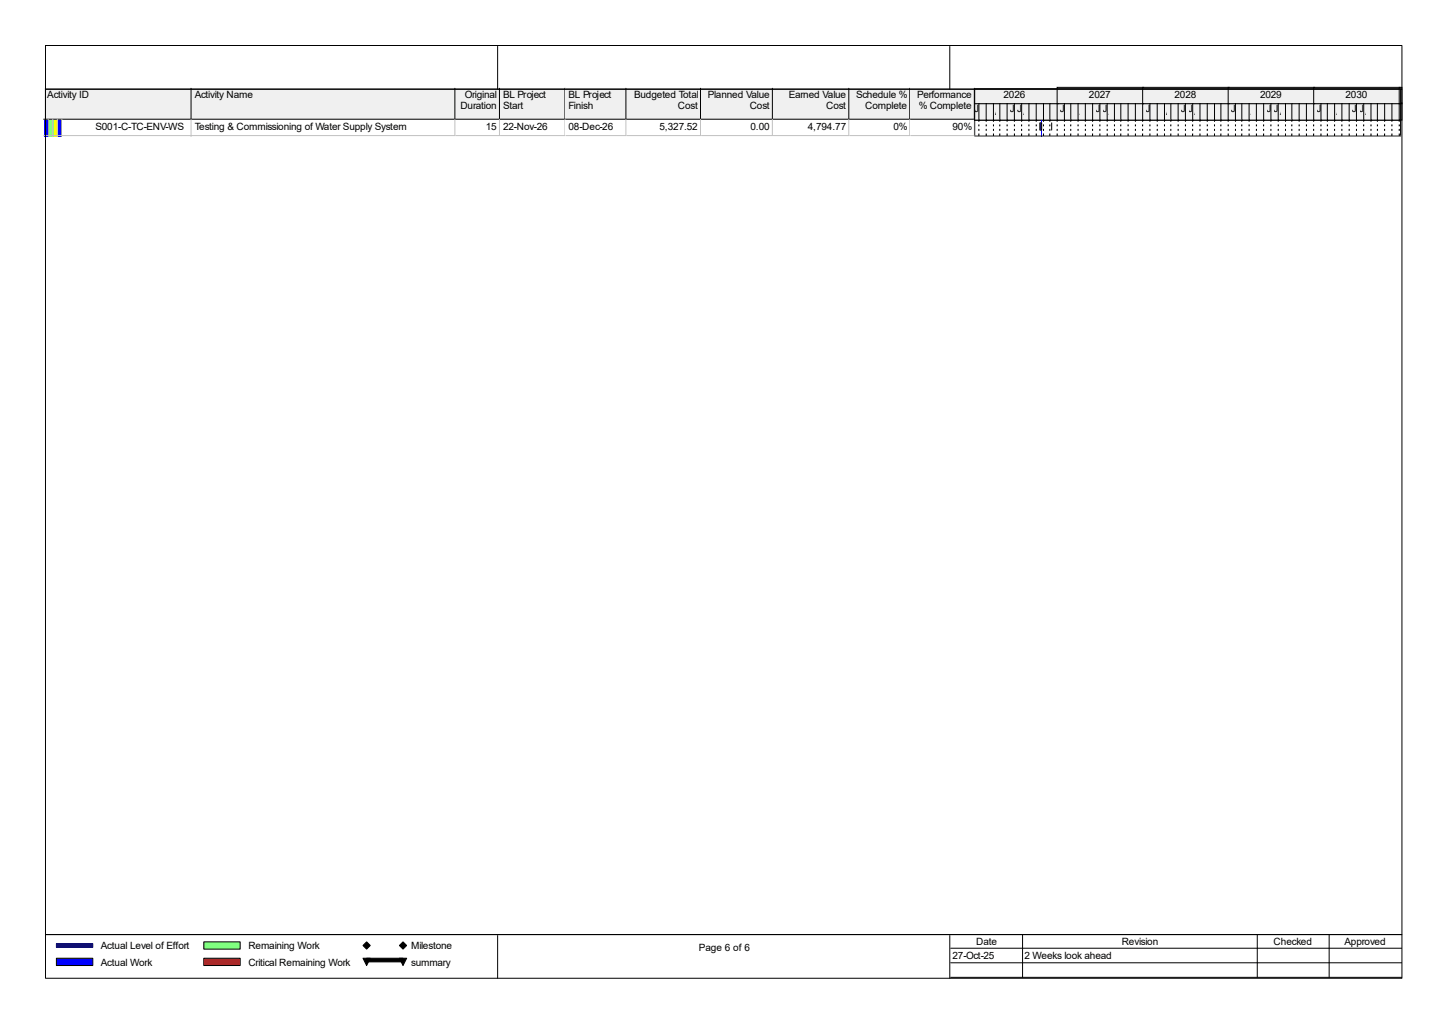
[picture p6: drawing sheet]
<svg xmlns="http://www.w3.org/2000/svg" width="420mm" height="297mm" viewBox="0 0 420 297" stroke-linecap="round" stroke-linejoin="round" font-family="sans-serif">
<path d="M12.9 25.6h42.7v9.2h-42.7z" fill="#f0f0f0"/>
<path d="M55.4 25.6v8.9h-42.7" fill="none" stroke="#000" stroke-width=".29"/>
<path d="M55.6 25.6h76.5v9.2h-76.5z" fill="#f0f0f0"/>
<path d="M131.8 25.6v8.9h-76.4" fill="none" stroke="#000" stroke-width=".29"/>
<path d="M132.1 25.6h12.9v9.2h-12.9z" fill="#f0f0f0"/>
<path d="M144.8 25.6v8.9h-13" fill="none" stroke="#000" stroke-width=".29"/>
<path d="M145 25.6h19v9.2h-19z" fill="#f0f0f0"/>
<path d="M163.8 25.6v8.9h-19" fill="none" stroke="#000" stroke-width=".29"/>
<path d="M164 25.6h17.7v9.2h-17.7z" fill="#f0f0f0"/>
<path d="M181.4 25.6v8.9h-17.6" fill="none" stroke="#000" stroke-width=".29"/>
<path d="M181.7 25.6h21.6v9.2h-21.6z" fill="#f0f0f0"/>
<path d="M203 25.6v8.9h-21.6" fill="none" stroke="#000" stroke-width=".29"/>
<path d="M203.3 25.6h20.9v9.2h-20.9z" fill="#f0f0f0"/>
<path d="M223.9 25.6v8.9h-20.9" fill="none" stroke="#000" stroke-width=".29"/>
<path d="M224.2 25.6h22.1v9.2h-22.1z" fill="#f0f0f0"/>
<path d="M246 25.6v8.9h-22.1" fill="none" stroke="#000" stroke-width=".29"/>
<path d="M246.3 25.6h17.6v9.2h-17.6z" fill="#f0f0f0"/>
<path d="M263.7 25.6v8.9h-17.7" fill="none" stroke="#000" stroke-width=".29"/>
<path d="M263.9 25.6h18.8v9.2h-18.8z" fill="#f0f0f0"/>
<path d="M282.4 25.6v8.9h-18.7" fill="none" stroke="#000" stroke-width=".29"/>
<path d="M12.9 34.8h1.3v4.7h-1.3z" fill="#00f"/>
<path d="M12.7 39.3h1.5M14 34.5v5.1" fill="none" stroke="#c0c0c0" stroke-width=".29"/>
<path d="M14.2 34.8h1.4v4.7h-1.4z" fill="#80ff80"/>
<path d="M14 39.3h1.6M15.3 34.5v5.1" fill="none" stroke="#c0c0c0" stroke-width=".29"/>
<path d="M15.6 34.8h1.3v4.7h-1.3z" fill="#ff0"/>
<path d="M15.3 39.3h1.6M16.6 34.5v5.1" fill="none" stroke="#c0c0c0" stroke-width=".29"/>
<path d="M16.9 34.8h1.3v4.7h-1.3z" fill="#00f"/>
<path d="M16.6 39.3h1.6M17.9 34.5v5.1" fill="none" stroke="#c0c0c0" stroke-width=".29"/>
<path d="M18.2 34.8h37.4v4.7h-37.4z" fill="#fff"/>
<path d="M17.9 39.3h37.7M55.4 34.5v5.1" fill="none" stroke="#c0c0c0" stroke-width=".29"/>
<g fill="#fff">
<path d="M55.6 34.8h76.5v4.7h-76.5z"/>
<path d="M56.2 35.1h75.1v4.2h-75.1z"/>
</g>
<path d="M131.8 34.5v4.8h-76.2" fill="none" stroke="#c0c0c0" stroke-width=".29"/>
<g fill="#fff">
<path d="M132.1 34.8h12.9v4.7h-12.9z"/>
<path d="M132.6 35.1h11.6v4.2h-11.6z"/>
</g>
<path d="M144.8 34.5v4.8h-12.7" fill="none" stroke="#c0c0c0" stroke-width=".29"/>
<g fill="#fff">
<path d="M145 34.8h19v4.7h-19z"/>
<path d="M145.5 35.1h17.7v4.2h-17.7z"/>
</g>
<path d="M163.8 34.5v4.8h-18.8" fill="none" stroke="#c0c0c0" stroke-width=".29"/>
<g fill="#fff">
<path d="M164 34.8h17.7v4.7h-17.7z"/>
<path d="M164.5 35.1h16.4v4.2h-16.4z"/>
</g>
<path d="M181.4 34.5v4.8h-17.4" fill="none" stroke="#c0c0c0" stroke-width=".29"/>
<g fill="#fff">
<path d="M181.7 34.8h21.6v4.7h-21.6z"/>
<path d="M182.2 35.1h20.3v4.2h-20.3z"/>
</g>
<path d="M203 34.5v4.8h-21.3" fill="none" stroke="#c0c0c0" stroke-width=".29"/>
<g fill="#fff">
<path d="M203.3 34.8h20.9v4.7h-20.9z"/>
<path d="M203.8 35.1h19.6v4.2h-19.6z"/>
</g>
<path d="M223.9 34.5v4.8h-20.6" fill="none" stroke="#c0c0c0" stroke-width=".29"/>
<g fill="#fff">
<path d="M224.2 34.8h22.1v4.7h-22.1z"/>
<path d="M224.7 35.1h20.8v4.2h-20.8z"/>
</g>
<path d="M246 34.5v4.8h-21.9" fill="none" stroke="#c0c0c0" stroke-width=".29"/>
<g fill="#fff">
<path d="M246.3 34.8h17.6v4.7h-17.6z"/>
<path d="M246.8 35.1h16.3v4.2h-16.3z"/>
</g>
<path d="M263.7 34.5v4.8h-17.4" fill="none" stroke="#c0c0c0" stroke-width=".29"/>
<g fill="#fff">
<path d="M263.9 34.8h18.8v4.7h-18.8z"/>
<path d="M264.5 35.1h17.4v4.2h-17.4z"/>
</g>
<path d="M282.4 34.5v4.8h-18.4" fill="none" stroke="#c0c0c0" stroke-width=".29"/>
<path d="M282.4 25.6h123.7v13.9h-123.7z" fill="#fff"/>
<path d="M282.4 25.5h123.4v9.3h-123.4z" fill-rule="evenodd" fill="#f0f0f0" stroke="#000" stroke-width=".29"/>
<g fill="none" stroke="#000" stroke-width=".29">
<path d="M283.7 34.8v.5M283.7 36.1v.6M283.7 37.4v.6M283.7 38.8v.5M285.8 34.8v.5M285.8 36.1v.6M285.8 37.4v.6M285.8 38.8v.5M287.9 34.8v.5M287.9 36.1v.6M287.9 37.4v.6M287.9 38.8v.5"/>
<path d="M289.8 34.8v.5M289.8 36.1v.6M289.8 37.4v.6M289.8 38.8v.5M291.9 34.8v.5M291.9 36.1v.6M291.9 37.4v.6M291.9 38.8v.5M294 34.8v.5M294 36.1v.6M294 37.4v.6M294 38.8v.5"/>
<path d="M296.1 34.8v.5M296.1 36.1v.6M296.1 37.4v.6M296.1 38.8v.5M298.2 34.8v.5M298.2 36.1v.6M298.2 37.4v.6M298.2 38.8v.5M300.3 34.8v.5M300.3 36.1v.6M300.3 37.4v.6M300.3 38.8v.5"/>
<path d="M302.5 34.8v.5M302.5 36.1v.6M302.5 37.4v.6M302.5 38.8v.5M304.3 34.8v.5M304.3 36.1v.6M304.3 37.4v.6M304.3 38.8v.5M306.4 34.8v.5M306.4 36.1v.6M306.4 37.4v.6M306.4 38.8v.5"/>
<path d="M308.5 34.8v.5M308.5 36.1v.6M308.5 37.4v.6M308.5 38.8v.5M310.4 34.8v.5M310.4 36.1v.6M310.4 37.4v.6M310.4 38.8v.5M312.5 34.8v.5M312.5 36.1v.6M312.5 37.4v.6M312.5 38.8v.5"/>
<path d="M314.6 34.8v.5M314.6 36.1v.6M314.6 37.4v.6M314.6 38.8v.5M316.7 34.8v.5M316.7 36.1v.6M316.7 37.4v.6M316.7 38.8v.5M318.8 34.8v.5M318.8 36.1v.6M318.8 37.4v.6M318.8 38.8v.5"/>
<path d="M320.9 34.8v.5M320.9 36.1v.6M320.9 37.4v.6M320.9 38.8v.5M323 34.8v.5M323 36.1v.6M323 37.4v.6M323 38.8v.5M324.9 34.8v.5M324.9 36.1v.6M324.9 37.4v.6M324.9 38.8v.5"/>
<path d="M327 34.8v.5M327 36.1v.6M327 37.4v.6M327 38.8v.5M329.1 34.8v.5M329.1 36.1v.6M329.1 37.4v.6M329.1 38.8v.5M331.2 34.8v.5M331.2 36.1v.6M331.2 37.4v.6M331.2 38.8v.5"/>
<path d="M333.3 34.8v.5M333.3 36.1v.6M333.3 37.4v.6M333.3 38.8v.5M335.4 34.8v.5M335.4 36.1v.6M335.4 37.4v.6M335.4 38.8v.5M337.5 34.8v.5M337.5 36.1v.6M337.5 37.4v.6M337.5 38.8v.5"/>
<path d="M339.4 34.8v.5M339.4 36.1v.6M339.4 37.4v.6M339.4 38.8v.5M341.5 34.8v.5M341.5 36.1v.6M341.5 37.4v.6M341.5 38.8v.5M343.6 34.8v.5M343.6 36.1v.6M343.6 37.4v.6M343.6 38.8v.5"/>
<path d="M345.7 34.8v.5M345.7 36.1v.6M345.7 37.4v.6M345.7 38.8v.5M347.8 34.8v.5M347.8 36.1v.6M347.8 37.4v.6M347.8 38.8v.5M349.9 34.8v.5M349.9 36.1v.6M349.9 37.4v.6M349.9 38.8v.5"/>
<path d="M352 34.8v.5M352 36.1v.6M352 37.4v.6M352 38.8v.5M353.9 34.8v.5M353.9 36.1v.6M353.9 37.4v.6M353.9 38.8v.5M356 34.8v.5M356 36.1v.6M356 37.4v.6M356 38.8v.5"/>
<path d="M358.1 34.8v.5M358.1 36.1v.6M358.1 37.4v.6M358.1 38.8v.5M359.9 34.8v.5M359.9 36.1v.6M359.9 37.4v.6M359.9 38.8v.5M362 34.8v.5M362 36.1v.6M362 37.4v.6M362 38.8v.5"/>
<path d="M364.2 34.8v.5M364.2 36.1v.6M364.2 37.4v.6M364.2 38.8v.5M366.3 34.8v.5M366.3 36.1v.6M366.3 37.4v.6M366.3 38.8v.5M368.4 34.8v.5M368.4 36.1v.6M368.4 37.4v.6M368.4 38.8v.5"/>
<path d="M370.5 34.8v.5M370.5 36.1v.6M370.5 37.4v.6M370.5 38.8v.5M372.6 34.8v.5M372.6 36.1v.6M372.6 37.4v.6M372.6 38.8v.5M374.4 34.8v.5M374.4 36.1v.6M374.4 37.4v.6M374.4 38.8v.5"/>
<path d="M376.5 34.8v.5M376.5 36.1v.6M376.5 37.4v.6M376.5 38.8v.5M378.7 34.8v.5M378.7 36.1v.6M378.7 37.4v.6M378.7 38.8v.5M380.8 34.8v.5M380.8 36.1v.6M380.8 37.4v.6M380.8 38.8v.5"/>
<path d="M382.9 34.8v.5M382.9 36.1v.6M382.9 37.4v.6M382.9 38.8v.5M384.7 34.8v.5M384.7 36.1v.6M384.7 37.4v.6M384.7 38.8v.5M386.8 34.8v.5M386.8 36.1v.6M386.8 37.4v.6M386.8 38.8v.5"/>
<path d="M388.9 34.8v.5M388.9 36.1v.6M388.9 37.4v.6M388.9 38.8v.5M391.1 34.8v.5M391.1 36.1v.6M391.1 37.4v.6M391.1 38.8v.5M393.2 34.8v.5M393.2 36.1v.6M393.2 37.4v.6M393.2 38.8v.5"/>
<path d="M395.3 34.8v.5M395.3 36.1v.6M395.3 37.4v.6M395.3 38.8v.5M397.4 34.8v.5M397.4 36.1v.6M397.4 37.4v.6M397.4 38.8v.5M399.2 34.8v.5M399.2 36.1v.6M399.2 37.4v.6M399.2 38.8v.5"/>
<path d="M401.3 34.8v.5M401.3 36.1v.6M401.3 37.4v.6M401.3 38.8v.5M403.4 34.8v.5M403.4 36.1v.6M403.4 37.4v.6M403.4 38.8v.5M405.6 34.8v.5M405.6 36.1v.6M405.6 37.4v.6M405.6 38.8v.5"/>
</g>
<g fill="#f0f0f0">
<path d="M282.4 25.6h123.7v8.9h-123.7z"/>
<path d="M282.4 29.8h1.3v4.7h-1.3z"/>
</g>
<path d="M282.4 29.8h1.6v5h-1.6z" fill="none" stroke="#000" stroke-width=".29"/>
<path d="M283.7 29.8h2.1v4.7h-2.1z" fill="#f0f0f0"/>
<path d="M283.7 29.8h2.4v5h-2.4z" fill="none" stroke="#000" stroke-width=".29"/>
<path d="M285.8 29.8h2.2v4.7h-2.2z" fill="#f0f0f0"/>
<path d="M285.8 29.8h2.4v5h-2.4z" fill="none" stroke="#000" stroke-width=".29"/>
<path d="M288 29.8h1.8v4.7h-1.8z" fill="#f0f0f0"/>
<path d="M287.9 29.8h2.2v5h-2.2z" fill="none" stroke="#000" stroke-width=".29"/>
<path d="M289.8 29.8h2.1v4.7h-2.1z" fill="#f0f0f0"/>
<path d="M289.8 29.8h2.4v5h-2.4z" fill="none" stroke="#000" stroke-width=".29"/>
<path d="M291.9 29.8h2.1v4.7h-2.1z" fill="#f0f0f0"/>
<path d="M291.9 29.8h2.4v5h-2.4z" fill="none" stroke="#000" stroke-width=".29"/>
<path d="M294 29.8h2.1v4.7h-2.1z" fill="#f0f0f0"/>
<path d="M294 29.8h2.4v5h-2.4z" fill="none" stroke="#000" stroke-width=".29"/>
<path d="M296.1 29.8h2.1v4.7h-2.1z" fill="#f0f0f0"/>
<path d="M296.1 29.8h2.4v5h-2.4z" fill="none" stroke="#000" stroke-width=".29"/>
<path d="M298.2 29.8h2.2v4.7h-2.2z" fill="#f0f0f0"/>
<path d="M298.2 29.8h2.4v5h-2.4z" fill="none" stroke="#000" stroke-width=".29"/>
<path d="M300.4 29.8h2.1v4.7h-2.1z" fill="#f0f0f0"/>
<path d="M300.3 29.8h2.4v5h-2.4z" fill="none" stroke="#000" stroke-width=".29"/>
<path d="M302.5 29.8h1.8v4.7h-1.8z" fill="#f0f0f0"/>
<path d="M302.5 29.8h2.1v5h-2.1z" fill="none" stroke="#000" stroke-width=".29"/>
<path d="M304.3 29.8h2.1v4.7h-2.1z" fill="#f0f0f0"/>
<path d="M304.3 29.8h2.4v5h-2.4z" fill="none" stroke="#000" stroke-width=".29"/>
<path d="M306.4 29.8h2.1v4.7h-2.1z" fill="#f0f0f0"/>
<path d="M306.4 29.8h2.4v5h-2.4z" fill="none" stroke="#000" stroke-width=".29"/>
<path d="M308.5 29.8h1.8v4.7h-1.8z" fill="#f0f0f0"/>
<path d="M308.5 29.8h2.1v5h-2.1z" fill="none" stroke="#000" stroke-width=".29"/>
<path d="M310.3 29.8h2.2v4.7h-2.2z" fill="#f0f0f0"/>
<path d="M310.4 29.8h2.3v5h-2.3z" fill="none" stroke="#000" stroke-width=".29"/>
<path d="M312.5 29.8h2.1v4.7h-2.1z" fill="#f0f0f0"/>
<path d="M312.5 29.8h2.3v5h-2.3z" fill="none" stroke="#000" stroke-width=".29"/>
<path d="M314.6 29.8h2.1v4.7h-2.1z" fill="#f0f0f0"/>
<path d="M314.6 29.8h2.4v5h-2.4z" fill="none" stroke="#000" stroke-width=".29"/>
<path d="M316.7 29.8h2.1v4.7h-2.1z" fill="#f0f0f0"/>
<path d="M316.7 29.8h2.4v5h-2.4z" fill="none" stroke="#000" stroke-width=".29"/>
<path d="M318.8 29.8h2.1v4.7h-2.1z" fill="#f0f0f0"/>
<path d="M318.8 29.8h2.4v5h-2.4z" fill="none" stroke="#000" stroke-width=".29"/>
<path d="M320.9 29.8h2.1v4.7h-2.1z" fill="#f0f0f0"/>
<path d="M320.9 29.8h2.4v5h-2.4z" fill="none" stroke="#000" stroke-width=".29"/>
<path d="M323 29.8h1.9v4.7h-1.9z" fill="#f0f0f0"/>
<path d="M323 29.8h2.1v5h-2.1z" fill="none" stroke="#000" stroke-width=".29"/>
<path d="M324.9 29.8h2.1v4.7h-2.1z" fill="#f0f0f0"/>
<path d="M324.9 29.8h2.3v5h-2.3z" fill="none" stroke="#000" stroke-width=".29"/>
<path d="M327 29.8h2.1v4.7h-2.1z" fill="#f0f0f0"/>
<path d="M327 29.8h2.3v5h-2.3z" fill="none" stroke="#000" stroke-width=".29"/>
<path d="M329.1 29.8h2.1v4.7h-2.1z" fill="#f0f0f0"/>
<path d="M329.1 29.8h2.4v5h-2.4z" fill="none" stroke="#000" stroke-width=".29"/>
<path d="M331.2 29.8h2.1v4.7h-2.1z" fill="#f0f0f0"/>
<path d="M331.2 29.8h2.4v5h-2.4z" fill="none" stroke="#000" stroke-width=".29"/>
<path d="M333.3 29.8h2.1v4.7h-2.1z" fill="#f0f0f0"/>
<path d="M333.3 29.8h2.4v5h-2.4z" fill="none" stroke="#000" stroke-width=".29"/>
<path d="M335.4 29.8h2.1v4.7h-2.1z" fill="#f0f0f0"/>
<path d="M335.4 29.8h2.4v5h-2.4z" fill="none" stroke="#000" stroke-width=".29"/>
<path d="M337.5 29.8h1.9v4.7h-1.9z" fill="#f0f0f0"/>
<path d="M337.5 29.8h2.1v5h-2.1z" fill="none" stroke="#000" stroke-width=".29"/>
<path d="M339.4 29.8h2.1v4.7h-2.1z" fill="#f0f0f0"/>
<path d="M339.4 29.8h2.3v5h-2.3z" fill="none" stroke="#000" stroke-width=".29"/>
<path d="M341.5 29.8h2.1v4.7h-2.1z" fill="#f0f0f0"/>
<path d="M341.5 29.8h2.4v5h-2.4z" fill="none" stroke="#000" stroke-width=".29"/>
<path d="M343.6 29.8h2.1v4.7h-2.1z" fill="#f0f0f0"/>
<path d="M343.6 29.8h2.4v5h-2.4z" fill="none" stroke="#000" stroke-width=".29"/>
<path d="M345.7 29.8h2.1v4.7h-2.1z" fill="#f0f0f0"/>
<path d="M345.7 29.8h2.4v5h-2.4z" fill="none" stroke="#000" stroke-width=".29"/>
<path d="M347.8 29.8h2.1v4.7h-2.1z" fill="#f0f0f0"/>
<path d="M347.8 29.8h2.4v5h-2.4z" fill="none" stroke="#000" stroke-width=".29"/>
<path d="M349.9 29.8h2.1v4.7h-2.1z" fill="#f0f0f0"/>
<path d="M349.9 29.8h2.4v5h-2.4z" fill="none" stroke="#000" stroke-width=".29"/>
<path d="M352 29.8h1.9v4.7h-1.9z" fill="#f0f0f0"/>
<path d="M352 29.8h2.1v5h-2.1z" fill="none" stroke="#000" stroke-width=".29"/>
<path d="M353.9 29.8h2.1v4.7h-2.1z" fill="#f0f0f0"/>
<path d="M353.9 29.8h2.3v5h-2.3z" fill="none" stroke="#000" stroke-width=".29"/>
<path d="M356 29.8h2.1v4.7h-2.1z" fill="#f0f0f0"/>
<path d="M356 29.8h2.4v5h-2.4z" fill="none" stroke="#000" stroke-width=".29"/>
<path d="M358.1 29.8h1.8v4.7h-1.8z" fill="#f0f0f0"/>
<path d="M358.1 29.8h2.1v5h-2.1z" fill="none" stroke="#000" stroke-width=".29"/>
<path d="M359.9 29.8h2.1v4.7h-2.1z" fill="#f0f0f0"/>
<path d="M359.9 29.8h2.4v5h-2.4z" fill="none" stroke="#000" stroke-width=".29"/>
<path d="M362 29.8h2.2v4.7h-2.2z" fill="#f0f0f0"/>
<path d="M362 29.8h2.4v5h-2.4z" fill="none" stroke="#000" stroke-width=".29"/>
<path d="M364.2 29.8h2.1v4.7h-2.1z" fill="#f0f0f0"/>
<path d="M364.2 29.8h2.3v5h-2.3z" fill="none" stroke="#000" stroke-width=".29"/>
<path d="M366.3 29.8h2.1v4.7h-2.1z" fill="#f0f0f0"/>
<path d="M366.3 29.8h2.3v5h-2.3z" fill="none" stroke="#000" stroke-width=".29"/>
<path d="M368.4 29.8h2.1v4.7h-2.1z" fill="#f0f0f0"/>
<path d="M368.4 29.8h2.3v5h-2.3z" fill="none" stroke="#000" stroke-width=".29"/>
<path d="M370.5 29.8h2.1v4.7h-2.1z" fill="#f0f0f0"/>
<path d="M370.5 29.8h2.4v5h-2.4z" fill="none" stroke="#000" stroke-width=".29"/>
<path d="M372.6 29.8h1.8v4.7h-1.8z" fill="#f0f0f0"/>
<path d="M372.6 29.8h2.1v5h-2.1z" fill="none" stroke="#000" stroke-width=".29"/>
<path d="M374.4 29.8h2.2v4.7h-2.2z" fill="#f0f0f0"/>
<path d="M374.4 29.8h2.4v5h-2.4z" fill="none" stroke="#000" stroke-width=".29"/>
<path d="M376.6 29.8h2.1v4.7h-2.1z" fill="#f0f0f0"/>
<path d="M376.5 29.8h2.4v5h-2.4z" fill="none" stroke="#000" stroke-width=".29"/>
<path d="M378.7 29.8h2.1v4.7h-2.1z" fill="#f0f0f0"/>
<path d="M378.7 29.8h2.3v5h-2.3z" fill="none" stroke="#000" stroke-width=".29"/>
<path d="M380.8 29.8h2.1v4.7h-2.1z" fill="#f0f0f0"/>
<path d="M380.8 29.8h2.3v5h-2.3z" fill="none" stroke="#000" stroke-width=".29"/>
<path d="M382.9 29.8h1.8v4.7h-1.8z" fill="#f0f0f0"/>
<path d="M382.9 29.8h2.1v5h-2.1z" fill="none" stroke="#000" stroke-width=".29"/>
<path d="M384.7 29.8h2.1v4.7h-2.1z" fill="#f0f0f0"/>
<path d="M384.7 29.8h2.4v5h-2.4z" fill="none" stroke="#000" stroke-width=".29"/>
<path d="M386.8 29.8h2.2v4.7h-2.2z" fill="#f0f0f0"/>
<path d="M386.8 29.8h2.4v5h-2.4z" fill="none" stroke="#000" stroke-width=".29"/>
<path d="M389 29.8h2v4.7h-2z" fill="#f0f0f0"/>
<path d="M388.9 29.8h2.4v5h-2.4z" fill="none" stroke="#000" stroke-width=".29"/>
<path d="M391 29.8h2.1v4.7h-2.1z" fill="#f0f0f0"/>
<path d="M391.1 29.8h2.3v5h-2.3z" fill="none" stroke="#000" stroke-width=".29"/>
<path d="M393.1 29.8h2.2v4.7h-2.2z" fill="#f0f0f0"/>
<path d="M393.2 29.8h2.3v5h-2.3z" fill="none" stroke="#000" stroke-width=".29"/>
<path d="M395.3 29.8h2.1v4.7h-2.1z" fill="#f0f0f0"/>
<path d="M395.3 29.8h2.3v5h-2.3z" fill="none" stroke="#000" stroke-width=".29"/>
<path d="M397.4 29.8h1.8v4.7h-1.8z" fill="#f0f0f0"/>
<path d="M397.4 29.8h2.1v5h-2.1z" fill="none" stroke="#000" stroke-width=".29"/>
<path d="M399.2 29.8h2.1v4.7h-2.1z" fill="#f0f0f0"/>
<path d="M399.2 29.8h2.4v5h-2.4z" fill="none" stroke="#000" stroke-width=".29"/>
<path d="M401.3 29.8h2.1v4.7h-2.1z" fill="#f0f0f0"/>
<path d="M401.3 29.8h2.4v5h-2.4z" fill="none" stroke="#000" stroke-width=".29"/>
<path d="M403.4 29.8h2.2v4.7h-2.2z" fill="#f0f0f0"/>
<path d="M403.4 29.8h2.4v5h-2.4z" fill="none" stroke="#000" stroke-width=".29"/>
<path d="M405.6 29.8h.5v4.7h-.5z" fill="#f0f0f0"/>
<path d="M405.6 29.8h.7v5h-.7z" fill="none" stroke="#000" stroke-width=".29"/>
<path d="M282.4 25.6h24v4.2h-24z" fill="#f0f0f0"/>
<path d="M282.4 25.5v4.6h24.3v-4.6" fill="none" stroke="#000" stroke-width=".29"/>
<path d="M306.4 25.6h24.8v4.2h-24.8z" fill="#f0f0f0"/>
<path d="M306.4 25.3h25.1v4.8h-25.1z" fill="none" stroke="#000" stroke-width=".29"/>
<path d="M331.2 25.6h24.8v4.2h-24.8z" fill="#f0f0f0"/>
<path d="M331.2 25.3h25v4.8h-25z" fill="none" stroke="#000" stroke-width=".29"/>
<path d="M356 25.6h24.8v4.2h-24.8z" fill="#f0f0f0"/>
<path d="M356 25.3h25v4.8h-25z" fill="none" stroke="#000" stroke-width=".29"/>
<path d="M380.8 25.6h24.8v4.2h-24.8z" fill="#f0f0f0"/>
<path d="M380.8 25.3h25v4.8h-25z" fill="none" stroke="#000" stroke-width=".29"/>
<path d="M405.6 25.6h.5v4.2h-.5z" fill="#f0f0f0"/>
<path d="M405.6 25.3h.7v4.8h-.7z" fill="none" stroke="#000" stroke-width=".29"/>
<path d="M301.9 34.8v4.8" fill="none" stroke="#00f" stroke-width=".29"/>
<path d="M301.4 35.6h.5v2.1h-.5z" fill-rule="evenodd" fill="#00f" stroke="#000" stroke-width=".29"/>
<path d="M304.8 35.6v2.1z" fill-rule="evenodd" fill="#80ff80" stroke="#000" stroke-width=".29"/>
<g fill="#000">
<path d="M282.4 25.6h123.7v.2h-123.7zM282.4 39.3h123.7v.2h-123.7z" fill-rule="evenodd"/>
<path d="M282.4 25.8h.3v13.5h-.3zM405.8 25.8h.3v13.5h-.3z" fill-rule="evenodd"/>
</g>
<path d="M13.2 13.1v12.7h393.1v-12.6h-393.1M144.2 13.4v12.4M275.3 13.4v12.4" fill="none" stroke="#000" stroke-width=".29"/>
<path d="M16.3 273.4h10.6v1.1h-10.6z" fill-rule="evenodd" fill="#000080" stroke="#000080" stroke-width=".29"/>
<path d="M16.3 277.7h10.6v2.1h-10.6z" fill-rule="evenodd" fill="#00f" stroke="#000" stroke-width=".29"/>
<path d="M59.1 272.9h10.5v2.1h-10.5z" fill-rule="evenodd" fill="#80ff80" stroke="#000" stroke-width=".29"/>
<path d="M59.1 277.7h10.5v2.1h-10.5z" fill-rule="evenodd" fill="#f00" stroke="#000" stroke-width=".29"/>
<g fill="#000" stroke="#000" stroke-width=".29">
<path d="M105.2 277.7h2.1l-1 2.1zM115.8 277.7h2.1l-1.1 2.1z"/>
<path d="M105.2 274l1.1-1.1 1 1.1-1 1z" fill-rule="evenodd"/>
<path d="M106.3 277.7h10.5v1h-10.5z" fill-rule="evenodd"/>
<path d="M115.8 274l1-1.1 1.1 1.1-1.1 1z" fill-rule="evenodd"/>
</g>
<path d="M13.2 25.6v245.2h393.1v-245h-393.1M13.2 270.8h393.1v12.7h-393.1zM144.2 271.1v12.4M275.3 271.1v12.4M275.6 274.8h130.7M275.6 279h130.7M296.4 270.8v12.4M364.4 270.8v12.4M385.3 270.8v12.4M275.6 283.2h130.7" fill="none" stroke="#000" stroke-width=".29"/>
<g font-size="2.9">
<text x="13.7" y="28.4">Activity ID</text>
<text x="56.4" y="28.4">Activity Name</text>
<text x="134.7" y="28.4">Original</text>
<text x="145.8" y="28.4">BL Project</text>
<text x="164.8" y="28.4">BL Project</text>
<text x="183.8" y="28.4">Budgeted Total</text>
<text x="205.1" y="28.4">Planned Value</text>
<text x="228.6" y="28.4">Earned Value</text>
<text x="248.1" y="28.4">Schedule %</text>
<text x="265.8" y="28.4">Performance</text>
<text x="290.9" y="28.4">2026</text>
<text x="315.6" y="28.4">2027</text>
<text x="340.4" y="28.4">2028</text>
<text x="365.2" y="28.4">2029</text>
<text x="390" y="28.4">2030</text>
<text x="133.4" y="31.6">Duration</text>
<text x="145.8" y="31.6">Start</text>
<text x="164.8" y="31.6">Finish</text>
<text x="196.5" y="31.6">Cost</text>
<text x="217.3" y="31.6">Cost</text>
<text x="239.4" y="31.6">Cost</text>
<text x="250.8" y="31.6">Complete</text>
<text x="266.3" y="31.6">% Complete</text>
<text x="282.4" y="32.4">J</text>
<text x="288.5" y="33.2">A</text>
<text x="292.7" y="32.4">J</text>
<text x="294.8" y="32.4">J</text>
<text x="296.7" y="33.2">A</text>
<text x="307.2" y="32.4">J</text>
<text x="313" y="33.2">A</text>
<text x="317.5" y="32.4">J</text>
<text x="319.6" y="32.4">J</text>
<text x="321.4" y="33.2">A</text>
<text x="332" y="32.4">J</text>
<text x="338" y="33.2">A</text>
<text x="342.3" y="32.4">J</text>
<text x="344.4" y="32.4">J</text>
<text x="346.2" y="33.2">A</text>
<text x="356.8" y="32.4">J</text>
<text x="362.6" y="33.2">A</text>
<text x="367.1" y="32.4">J</text>
<text x="369.1" y="32.4">J</text>
<text x="371" y="33.2">A</text>
<text x="381.6" y="32.4">J</text>
<text x="387.3" y="33.2">A</text>
<text x="391.8" y="32.4">J</text>
<text x="394" y="32.4">J</text>
<text x="395.8" y="33.2">A</text>
<text x="27.7" y="37.7">S001-C-TC-ENV-WS-11</text>
<text x="56.4" y="37.7">Testing &amp; Commissioning of Water Supply System</text>
<text x="140.8" y="37.7">15</text>
<text x="145.8" y="37.7">22-Nov-26</text>
<text x="164.8" y="37.7">08-Dec-26</text>
<text x="191.2" y="37.7">5,327.52</text>
<text x="217.6" y="37.7">0.00</text>
<text x="234.1" y="37.7">4,794.77</text>
<text x="259" y="37.7">0%</text>
<text x="276.1" y="37.7">90%</text>
<text x="29.3" y="275">Actual Level of Effort</text>
<text x="72" y="275">Remaining Work</text>
<text x="119.2" y="275">Milestone</text>
<text x="202.5" y="275.5">Page 6 of 6</text>
<text x="283" y="273.7">Date</text>
<text x="325.1" y="273.7">Revision</text>
<text x="369.1" y="273.7">Checked</text>
<text x="389.7" y="273.7">Approved</text>
<text x="29.3" y="279.8">Actual Work</text>
<text x="72" y="279.8">Critical Remaining Work</text>
<text x="119.2" y="279.8">summary</text>
<text x="276.1" y="277.9">27-Oct-25</text>
<text x="296.9" y="277.9">2 Weeks look ahead</text>
</g>
</svg>
